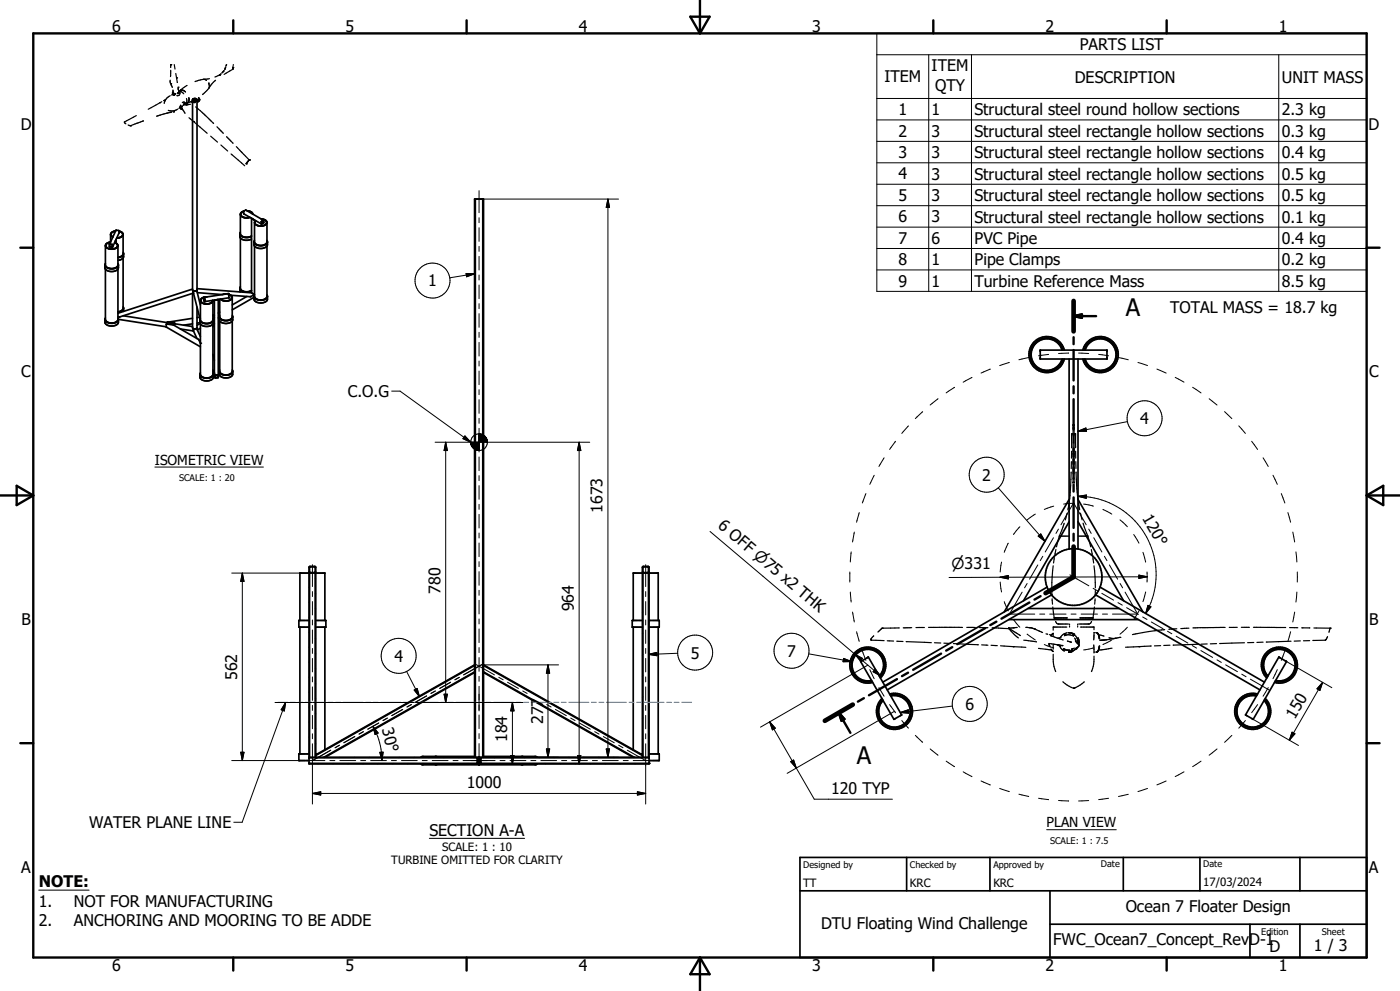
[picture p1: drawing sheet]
<svg xmlns="http://www.w3.org/2000/svg" width="420mm" height="297mm" viewBox="0 0 420 297" stroke-linecap="round" stroke-linejoin="round" font-family="sans-serif">
<g fill="none" stroke="#000" stroke-width=".3">
<path d="M263 10h147v77.3h-147zM263 16.4h147M278.6 16.4v70.9M291.4 16.4v70.9M383.6 16.4v70.9M263 29.5h147M263 35.9h147M142.4 59.7h1.2M143.7 57.1v6.7M143.8 59.7h41.7M182.4 59.7v167.3M182.4 59.7l.5 2.5h-1z"/>
<path d="M263 42.4h147M263 48.8h147M263 55.2h147M142.4 65.6l.2 .4M142.4 78.3l.2 .4M142.4 71.9l.2 .4M143.7 65.3v1.5M143.7 68.3v4M143.7 73.8v1.5M143.7 76.8v4.1M144.8 76.2l.3 .4M144.8 69.8l.3 .4"/>
<path d="M144.8 63.5l.3 .4M263 61.6h147M263 68.1h147M263 74.5h147M139.8 82l2.6 .1-2.4 .9zM142.4 97.3l.2 .4M142.4 91l.2 .4M142.4 84.6l.2 .4M142.4 82.1l-7.5 1.2M143.7 82.4v1.5M143.7 85.4v4.1M143.7 91v1.5"/>
<path d="M143.7 94v4.1M143.7 99.6v1.5M144.8 95.2l.3 .4M144.8 88.9l.3 .4M144.8 82.5l.3 .4M263 80.9h147M117.5 117.2h2.5l21.2 15.3M142.4 116.4l.2 .4M142.4 110l.2 .4M142.4 103.7l.2 .4M143.7 102.6v4.1M143.7 108.2v1.5"/>
<path d="M143.7 111.2v4.1M143.7 116.8v1.5M143.7 119.8v4.1M144.8 114.3l.3 .4M144.8 107.9l.3 .4M144.8 101.6l.3 .4M281.4 119.5l-2.4 1.9M286.4 116.1l-2.6 1.7M291.6 113.1l-2.7 1.5M297.1 110.6l-2.8 1.2M302.8 108.6l-2.9 1M308.6 107.2l-2.9 .6"/>
<path d="M314.5 106.2h.1M314.5 106.2l-2.9 .4M320.5 105.8h.1M320.5 105.8l-2.9 .1M323.6 105.8l3 .1M329.6 106.2l3 .4M335.5 107.2l3 .6M341.4 108.6l2.8 1M347.1 110.6l2.7 1.2M352.6 113.1l2.6 1.4M357.8 116.1l2.5 1.7M362.7 119.5l2.4 1.9"/>
<path d="M46.5 140h32.5M130.5 132.5h46.4M133.7 132.5l.5 2.5h-1zM133.7 132.5v78M139.5 130.7l1.7 1.8-2.3-1zM142.4 135.4l.2 .4M142.4 129.1l.2 .4M142.4 122.7l.2 .4M143.7 125.4v1.5M143.7 128.4v7.1M143.7 137v4M144.8 139.7l.3 .4"/>
<path d="M144.8 133.3l.3 .4M144.8 127l.3 .4M144.8 120.6l.3 .4M173.7 132.5v96.5M173.7 132.5l.5 2.5h-1zM265.2 137.2l-1.5 2.6M268.7 132.3l-1.8 2.4M272.5 127.6l-2 2.3M276.8 123.4l-2.2 2.1M323.4 129.2l2.4-.9 .2 1zM338.2 126.4l-14.8 2.8M367.4 123.4l2.1 2.1"/>
<path d="M371.6 127.6l2 2.3M375.5 132.3l1.8 2.4M378.9 137.2l1.6 2.6M142.4 148.1l.2 .4M142.4 154.5l.2 .4M142.4 141.8l.2 .4M143.7 142.5v1.5M143.7 145.5v4.1M143.7 151.2v1.5M143.7 154.2v4M143.7 159.7v1.5M144.8 158.7l.3 .4"/>
<path d="M144.8 152.4l.3 .4M144.8 146l.3 .4M213 159.3l43.5 36.8M256.3 159.5l-.5 2.9M257.8 153.6l-.8 2.9M259.8 147.9l-1.1 2.9M262.3 142.4l-1.4 2.8M299.5 146.2l14 16M305.9 157.9l-1.9 2.3M310.6 154.1l-2.5 1.7M316.1 151.7l-2.8 1M317.5 158.6l-.7 1.3"/>
<path d="M322 150.9l-3.7 6.4M322.1 150.9h.1M322.1 150.9l-3 .2M322.1 150.9l3.8 6.4M323.4 148.7a23.4 23.4 0 0 1 20.3 35.2M323.4 148.7l2.5-.3v1zM325.1 151.1l2.9 .6M326.6 158.6l.8 1.3M330.9 152.7l2.6 1.4M336 155.8l2.2 2.1M381.9 142.4l1.3 2.8M384.4 147.9l1 2.9"/>
<path d="M386.4 153.6l.8 2.9M387.8 159.5l.6 2.9M69.5 171.8h20.5M72.7 171.8v56.1M72.7 171.8l.5 2.4h-1zM92.7 176l.2 .2M93.7 169.2v6.6M93.7 177.3v1.5M94.4 171.6l-.2 .2M94.6 177.9l.1 .1M94.6 173.4l.1 .1M94.7 171.3l-.1 .1"/>
<path d="M142.4 179.9l.2 .4M142.4 173.5l.2 .4M142.4 167.2l.2 .4M142.4 160.8l.2 .4M143.7 162.7v4.1M143.7 168.3v1.5M143.7 171.3v4.1M143.7 176.9v1.5M143.7 179.9v4.1M144.8 177.8l.3 .4M144.8 171.4l.3 .4M144.8 165.1l.3 .4"/>
<path d="M192.9 177l-.2 .3M193.7 169.2v6.6M193.7 177.3v1.5M194.3 169.8l.4 .2M194.7 173.8l-.2 .3M254.9 171.4v3.1M255.1 177.4l.2 3M255.3 165.4l-.2 3M300 173l2.5-.5v1zM300 173l-15.3 .1M300.1 174.5l.4 2.9M300.5 168.5l-.4 2.9"/>
<path d="M302.5 162.8l-1.2 2.7M306.6 177.5l-3.7 6.4M308.1 174.9l-.7 1.3M311.3 169.3l-2.4 4.3M311.5 160.7l.7-.7 1.3 2.2zM312.8 166.7l-.7 1.3M316 161.2l-2.4 4.2M321 172.3l5.6 3.3M327.9 176.3l1.3 .8M328.1 161.2l2.5 4.2M330.5 177.8l3.6 2.1M331.3 166.7l.8 1.3"/>
<path d="M332.8 169.3l2.5 4.3M336 174.9l.8 1.3M337.5 177.5l3.7 6.4M340.1 160.2l1.6 2.6M341.7 172.4l2.4 .5-2.4 .5zM342.9 165.5l.8 3M343.7 177.4l-.8 2.9M344.1 171.4v3.1M344.1 172.9l-44.1 .1M388.8 165.4l.3 3M389.1 177.4l-.3 3M389.2 171.4v3.1"/>
<path d="M92.7 185l.2 .1M92.7 198.5l.2 .1M92.7 194l.2 .1M92.7 189.5l.2 .1M92.7 180.5l.2 .1M93.7 180.3v4M93.7 185.8v1.5M93.7 188.8v4M93.7 194.3v1.5M93.7 197.3v4.1M94.6 195.8l.1 .2M94.6 191.3l.1 .2"/>
<path d="M94.6 186.8l.1 .2M94.6 182.3l.1 .2M142.4 198.9l.2 .4M142.4 192.6l.2 .4M142.4 186.2l.2 .4M142.9 199.2l5.4 3.1M143.7 185.5v1.5M143.7 188.5v4.1M143.7 194.1v1.5M143.7 197.1v4.1M144.5 199.2l-5.4 3.1M144.8 196.8l.3 .4"/>
<path d="M144.8 190.5l.3 .4M144.8 184.1l.3 .4M145.1 199.3h22.5M164.4 199.3v27.7M164.4 199.3l.5 2.5h-1zM192.9 183.4l-.2 .2M192.9 189.7l-.2 .3M192.9 196.1l-.2 .2M193.7 180.3v4M193.7 185.8v1.5M193.7 188.8v4M193.7 194.3v1.5"/>
<path d="M193.7 197.3v4.1M194.5 196.1l2.5-.6 .1 1zM194.7 180.2l-.2 .3M194.7 186.5l-.2 .3M194.7 192.9l-.2 .3M194.7 199.2l-.2 .3M203.3 195.8l-8.8 .3M242.6 196l12.8 2.3M253.1 197.3l2.3 1h-2.5zM255.8 183.4l.5 3M256.5 196.1l7.7 6.5M256.5 196.1l2.2 1.2-.6 .8z"/>
<path d="M257 189.3l.8 2.9M258.7 195.1l1.1 2.8M260.3 199.3l-32.2 18.6M301.3 180.3l1.2 2.8M303 184.1h7.4M304 185.7l1.9 2.3M308.1 190.1l2.5 1.7M311.9 184.1h1.5M313.3 193.2l2.8 1M314.9 184.1h4.9M319.1 194.8l3 .2M321.3 184.1h1.5"/>
<path d="M324.3 184.1h4.9M328 194.2l-2.9 .6M330.7 184.1h1.5M333.5 191.8l-2.6 1.4M333.7 184.1h7.4M335.4 180.6l1.3 .8M338 182.1l3.5 2.1M338.2 188l-2.2 2.1M341.7 183.1l-1.6 2.6M342.8 184.9l1.3 .8M344.4 181.4l.9 .5-1.6 2zM345.4 186.4l3.5 2"/>
<path d="M350.2 189.2l1.3 .7M352.8 190.7l3.6 2M357.7 193.5l1.3 .7M360.2 195l3.6 2M365.1 197.8l1.3 .7M367.7 199.3l3.5 2M385.4 195.1l-1 2.8M386 198.3l13.5 7.8M387.2 189.3l-.8 2.9M388.4 183.4l-.6 3M82.5 210.5h11.1M85.7 210.5l-13.1 35.9h-2.5"/>
<path d="M85.7 210.5l-.4 2.6-.9-.4zM92.7 216.4l.2 .2M92.7 211.9l.2 .2M92.7 207.4l.2 .2M92.7 203l.2 .1M93.7 202.9v1.5M93.7 205.9v4M93.7 211.4v1.5M93.7 214.4v4M93.7 219.9v1.5M93.8 210.5h30.5M94.6 218.3l.1 .1"/>
<path d="M94.6 213.8l.1 .1M94.6 209.3l.1 .1M94.6 204.8l.1 .2M94.6 200.3l.1 .2M109 219.3l-1.3 .7M111.9 217.7a20.9 20.9 0 0 1 2.7 10.2M111.9 217.7l1.5 2-.9 .4zM112.9 216l-.5 .4M113.6 216.7l-3.3 1.8M116.2 215.2l-1.3 .8M118.3 215l-.4 .4M120.8 212.6l-3.3 1.9"/>
<path d="M122 201.2l3.8 7.6M123.2 210.1l-.4 .4M123.4 211.2l-1.3 .7M124.3 206.8l.8-.4 .7 2.4zM124.7 210.5h32.2M128 208.6l-3.3 1.8M128.7 209.1l-.5 .5M130.6 207.1l-1.3 .7M133.2 208.1h1l-.5 2.4zM133.6 204.3l-.5 .4M135.2 204.5l-3.3 1.8M137.8 203l-1.3 .7"/>
<path d="M139 203.3l-.4 .4M142.4 211.6l.2 .4M142.4 218l.2 .4M142.4 205.3l.2 .4M143.7 202.7v1.5M143.7 205.7v7.4M143.7 214.3v4.1M143.7 219.9v1.5M144.8 215.9l.3 .4M144.8 209.5l.3 .4M144.8 203.2l.3 .4M145.1 201.4l.3 .4"/>
<path d="M149.6 203l1.4 .7M150.5 202.3l.4 .4M152.2 204.5l3.3 1.8M153.7 210.5v18.5M153.7 210.5l.5 2.6h-1zM155.3 207.2l.5 .4M156.8 207.1l1.3 .7M160.8 208.2l.2 .2M164 211.2l1.3 .7M165.7 213.1l.4 .4M166.6 212.6l3.3 1.9M171.2 214.1l.4 .4"/>
<path d="M171.2 215.2l1.3 .8M173.8 216.7l3.3 1.8M176 218.9l.5 .4M178.4 219.3l1.3 .7M181.5 219.9l.4 .4M192.9 202.4l-.2 .3M192.9 208.8l-.2 .2M192.9 215.1l-.2 .3M193.7 202.9v1.5M193.7 205.9v4M193.7 211.4v1.5M193.7 214.4v4"/>
<path d="M193.7 219.9v1.5M194.7 205.6l-.2 .3M194.7 211.9l-.2 .3M194.7 218.3l-.2 .3M230.9 216.3l8 13.9M230.9 216.3l1.7 1.9-.9 .5zM260.9 200.7l1.4 2.7M262.6 200.6l1.6 2-2.3-1.3zM263.7 206.1l1.5 2.6M266.9 211.2l1.8 2.4M268.3 213.2l-32.2 18.6M270.1 213.5l2.4-.8 .1 1z"/>
<path d="M270.5 216l2 2.2M285.7 211.6l-15.6 1.9M372.5 202.1l1.3 .7M373.6 216l-2 2.2M375.1 203.6l5.7 3.3M375.9 215.6l13.6 7.8M377.3 211.2l-1.8 2.4M380.5 206.1l-1.6 2.6M383.2 200.7l-1.3 2.7M387.6 219.4l.9 .5-1.7 2zM396.8 204.5l-10 17.4M396.8 204.5l-.8 2.4-.9-.5z"/>
<path d="M69.5 227.9h20.5M72.2 225.5h1l-.5 2.4zM90.2 227.9h7.3M92.7 225.4l.2 .2M92.7 220.9l.2 .2M92.9 227l-.2 .1M93.7 222.9v18.1M93.7 237.8h100M93.7 237.8l2.5-.5v1zM94.6 222.7l.1 .2M95.5 228.8l-.1 .2M97.6 226.7l-.4 .4"/>
<path d="M99 227.9h1.5M99.2 224.8l-5.4 3.1M100 228.8l-.1 .2M101.8 223.3l-1.3 .8M101.9 227l-.2 .1M102 227.9h4.7M102.5 221.8l-.4 .5M104.5 228.8l-.1 .2M106.3 227l-.1 .1M106.4 220.8l-3.3 1.8M108 220.9l-.5 .4M108.2 227.9h1.5"/>
<path d="M109 228.8l-.2 .2M110.8 227l-.1 .1M111.2 227.9h4.7M113.5 228.8l-.2 .2M113.9 225.5l1-.1-.3 2.5zM115.3 227l-.1 .1M117.4 227.9h1.5M118 228.8l-.2 .2M119.8 227l-.1 .1M120.4 227.9h4.8M122.5 228.8l-.2 .2M124.3 227l-.1 .1"/>
<path d="M126.7 227.9h1.5M127 228.8l-.2 .2M128.8 227l-.1 .1M129.7 227.9h4.7M131.5 228.8l-.2 .2M133.3 227l-.2 .1M135.9 227.9h1.5M135.9 228.8l-.1 .2M137.8 227l-.2 .1M138.9 227.9h9.6M140.4 228.8l-.1 .2M142.3 227l-.2 .1"/>
<path d="M142.4 224.3l.2 .4M142.4 227h1.2M143.7 222.9v6.5M143.8 227.1h.1M143.8 227h8.9M143.8 229h13.1M144.8 222.2l.3 .4M145.5 228.8l.2 .2M148.2 227l.1 .1M150 228.8l.2 .2M150 227.9h1.5M152.7 227l.1 .1"/>
<path d="M153 227.9h4.8M153.2 226.4h1l-.5 2.6zM154.5 228.8l.1 .2M154.7 227h18M157.1 227l.2 .1M159 228.8l.1 .2M159.3 227.9h1.5M161.6 227l.2 .1M162.3 227.9h4.7M163.5 228.8l.1 .2M163.9 224.5h1l-.5 2.5zM166.1 227l.2 .1"/>
<path d="M167.9 228.8l.2 .2M168.5 227.9h1.5M170.6 227l.2 .1M171.5 227.9h4.7M172.4 228.8l.2 .2M173.2 226.4h1l-.5 2.6zM174.7 227h10.8M175.1 227l.2 .1M176.9 228.8l.2 .2M177.7 227.9h1.5M179.6 227l.1 .1M180.7 227.9h4.8"/>
<path d="M181 220.8l3.3 1.8M181.4 228.8l.2 .2M181.9 224.5h1l-.5 2.5zM184.1 227l.1 .1M185.6 223.3l1.3 .8M185.9 228.8l.2 .2M186.4 224.8l.4 .4M187 227.9h1.5M188.2 224.8l5.4 3.1M188.6 227l.1 .1M190 227.9h7.2M190.4 228.8l.2 .2"/>
<path d="M191.2 237.3l2.5 .5-2.5 .5zM191.8 225.8l.5 .4M192.9 221.5l-.2 .2M193 227l.2 .1M193.7 222.9v18.1M194.7 224.6l-.2 .3M237.2 228.3l.9-.5 .8 2.4zM238.9 230.2l5.4 9.3h23.4M274.6 220.4l2.2 2.1M279 224.5l2.4 1.8M283.8 228.1l2.6 1.7M288.9 231.3l2.7 1.5"/>
<path d="M294.3 234.1l2.8 1.2M299.9 236.3l2.9 .9M305.7 238l2.9 .7M311.6 239.2l2.9 .5M314.5 239.7h.1M317.6 239.9l2.9 .2M326.6 239.9l-3 .2M332.6 239.2l-3 .5M338.5 238.1l-3 .6M344.2 236.3l-2.8 .9M349.8 234.1l-2.7 1.1M355.2 231.3l-2.6 1.4"/>
<path d="M360.3 228.1l-2.5 1.7M365.1 224.5l-2.4 1.8M369.5 220.4l-2.1 2.1M128.8 251.3h28.6M314 248.7h20.9M320.5 240.1h.1M11.6 266.8h15.1"/>
<circle cx="129.8" cy="84.1" r="5.3"/>
<circle cx="143.7" cy="132.5" r="2.5"/>
<circle cx="343.4" cy="125.4" r="5.3"/>
<circle cx="296" cy="142.3" r="5.2"/>
<circle cx="119.6" cy="196.6" r="5.2"/>
<circle cx="208.5" cy="195.6" r="5.2"/>
<circle cx="237.4" cy="195" r="5.3"/>
<circle cx="290.9" cy="211" r="5.2"/>
</g>
<g fill="none" stroke="#000" stroke-width=".51">
<path d="M57.9 29.7a.5 .5 0 0 1 .7-.2 .5 .5 0 0 1 .3 .6 .53 .53 0 0 1-.6 .2 .53 .53 0 0 1-.4-.6zM59.1 29.9v57.5M59.1 29.9a.8 .8 0 0 0-1.3 0v57.1M59.1 29.9a.8 .8 0 0 1-1.3 .1M142.6 59.7v167.3M144.8 59.7v167.3M31.5 79.4v.8a2.43 2.43 0 0 0 3.9 .4l.1-1.2M31.6 73.6v5.8a2.16 2.16 0 0 0 3.8 0v-5.8M31.6 79a1.2 1.2 0 0 0 1.4 1.5 1.79 1.79 0 0 0 2.5-1.4l-.1-.1M32.8 73.2l.9 .1 .1 .7M32.8 73.2l.2 .8M32.9 73.8v-.6l.7 .1v.7"/>
<path d="M32.9 73.8v.1M32.9 73.9h.1M33 73.9l.8 .1M33.1 72.6a.97 .97 0 0 0-1.1 .4 .97 .97 0 0 0 .1 1.2 2.25 2.25 0 0 0 3.2-.5l-.2-.6-.7-.4M33.1 72.5a1.32 1.32 0 0 0-1.4 1.4 2.31 2.31 0 0 0 3.7-.3l-.3-.5-.7-.4M33.2 70.3l.6 .8M33.2 70.3v2.2M34.1 69.4a.83 .83 0 0 0-.8 .7 .83 .83 0 0 0 .6 .9M34.1 69.3l-.7 .4-.2 .6M34.6 72.2v.1M34.7 72.2h-.1M34.7 69.3l-.6 .1"/>
<path d="M34.7 69.2l-.6 .1M34.8 71.8v1M34.8 71.8l-.1 .4M35.7 69.2v.6l-1.9 4.2M35.7 69.2l-.9-.2-2 4.2M35.7 69.3l.3 .1M35.7 69.2l.3 .1M36 69.4a.93 .93 0 0 1 .8 1.1 .93 .93 0 0 1-1.1 .7l-.6 .1a1.56 1.56 0 0 0 1.8-1M36 69.3l.7 .4 .2 .6M36.9 70.3v5.7a1.49 1.49 0 0 1-1.5 1.1M36.9 75.6a1.15 1.15 0 0 1-1.2 1.6h-.3M36.9 77.3v15.1a1.49 1.49 0 0 1-1.5 1"/>
<path d="M37.1 76v.9a1.54 1.54 0 0 1-1.7 1.1M72 70.2a2.49 2.49 0 0 0 3.5 .6M72.1 69.6l-.1 1.2a2.31 2.31 0 0 0 3.5 .9M72.1 71.3v15.1a2.24 2.24 0 0 0 3.4 .6M72.1 64.3l.3 .5 .7 .4M73.1 64.1h.1M73.1 63.4v.7M73.1 64.1l5.3 3M73.1 63.3a.89 .89 0 0 0-.9 .9 .89 .89 0 0 0 .9 .9l1 .2 .9-.1M73.2 63.2l-.1 .2M73.2 63.2l.6-.2 5.3 3M73.2 63.2l-.7 .4-.4 .5v5.9a2.24 2.24 0 0 0 3.4 .7"/>
<path d="M74.1 63.2a1.75 1.75 0 0 1 1.7 1M74.2 63.2l1 .3 .5 .6M74.9 65.1l-1.5 .1M75.5 65.5l.6 .3M75.5 65.4v22.4M75.5 65.5l.5 .3M76 65.8h.1M76.2 72.6a2.47 2.47 0 0 0 4 0M76.4 73.7v15.1a2.15 2.15 0 0 0 3.7 0v-15.1M76.4 72l-.2 1.3a2.3 2.3 0 0 0 4 0l-.1-1.3M76.4 66.7a1.89 1.89 0 0 0 2.5 1M76.6 66.1l-.2 .6"/>
<path d="M76.7 66.1a.96 .96 0 0 0 0 1.2 .96 .96 0 0 0 1 .4 1.91 1.91 0 0 0 2.4-.9M78.3 65.6a1.62 1.62 0 0 1 1.8 1v5.9a2.15 2.15 0 0 1-3.7 0v-5.8M78.5 65.7a1.05 1.05 0 0 1 1.2 .3 1.05 1.05 0 0 1 0 1.3l-.7 .3M79 66.9v-.9l-.6 .4 .1 .8M79 66.9l-.5 .3M79 66.1l-.5 .3v.7l.5-.3M79 66.1v.7M31.5 95.7v.8a2.34 2.34 0 0 0 4 0v-.8l14.4 2.2M31.6 80.7v15a2.16 2.16 0 0 0 3.8 0v-15M31.6 95.3l-.1 .4M35.4 95.3a1.2 1.2 0 0 1-1.4 1.6 2.07 2.07 0 0 1-2.5-1.2M36.9 92a1.26 1.26 0 0 1-1.5 1.6"/>
<path d="M37 94.6l20.8 3.3M37.1 92.4v.9M50.1 96.6v.1M50.2 96.6l2.1 .3M50.2 96.6h-.1M50.3 96.7h.1M50.3 96.6v.1M50.4 96.6h-.1M52.2 96.9h.1M52.3 96.9l.1 .1M52.3 96.9l.3 .1M52.6 97v.1"/>
<path d="M54.1 98.6l3.9 .6M57.8 87.9v10.3l.2 .3M57.8 86.6l-22.4 7.3M57.8 97.1l-2.7 .4M57.8 95.4l-7.5 1.2M57.8 87h.1M57.8 87.9l-21.9 7.1-.5-.1M57.8 87v.9M57.8 87.9h.1M57.8 87v.1M58 98.5v.7M58 98.6v.6"/>
<path d="M58 98.5v.1M58 99.2l1.1 2.2M58.1 87.3v.7l1.9 7.6M58.1 87.2h.1M59 87.1l-.9 .1M59 98.4l1.1 2.5M59 87.1h.1M59 87.1l1.1 4.3M59 98.4l-1 .1M59 98.4v.1M59.1 92l-.1 6.4M59.1 86.5l16.4 1.3"/>
<path d="M59.2 87.7l7.4 .6 1.4-.2M59.9 95.1l-.8 .1M60 96.7l-.9 .2M60 95.8a2.37 2.37 0 0 0 3.6 .7l.4-.5M60 95.9v.8M60 97l-.9 .5M60 95.6v.2M60.1 98.4l-.9 .5M60.1 90.1v5.8a2.16 2.16 0 0 0 3.8 0v-5.8M60.1 97.1v15.1a2.16 2.16 0 0 0 3.8 0v-15.1M60.1 95.4l-.1 .2M61.1 89.2l.1 .7"/>
<path d="M61.1 89.2a.92 .92 0 0 0-.9 .9 .92 .92 0 0 0 1.1 .9l.6 .1M61.2 89.1l7.2-1.1 .3 .6-.1 .7-7.2 1.1v-.9M61.2 89.9l.2 .5M61.2 89.2v.7M61.2 89.2h.1M61.2 89.1l-.1 .1M61.2 89.9l.2 .4M61.2 89.2l.2 .5M61.2 89.1a1.01 1.01 0 0 0-1.1 1.1 1.01 1.01 0 0 0 1.2 .9 1.8 1.8 0 0 0 2.6-1.1M61.8 89.1h-.5M62.2 89l-1 .1M63.8 90a1.43 1.43 0 0 1-1.6 1.1"/>
<path d="M64.1 94.6h-.2M64.1 94.4l-.2 .1M64.2 94.4l-.3 .1M64.2 94.4v.1M64.2 94.5h.1M64.3 94.5l-.4 .2M64.3 89.9v22.1l.3 .5M64.3 95.1l-.4 .3 .1 1.3a2.39 2.39 0 0 1-3.6 .7l-.4-.7M64.3 97l-.4 1M64.5 89.9h.2M64.7 89.9l.8-.1v22.5M65.4 89.8h-.1"/>
<path d="M65.8 95.1l-.3 .2M65.8 95v.8a2.34 2.34 0 0 0 4 0v-.8M65.9 93.6l-.4 .2M65.9 96.2v15.1a2.17 2.17 0 0 0 3.8 0v-15.1M65.9 94.5l-.1 .6M67.6 88.1l-.5 .1M68.6 88.5v.1M69.7 89.2l-.4-.7-.8-.3a.96 .96 0 0 1 1.1 1 .96 .96 0 0 1-1.2 .9 2.47 2.47 0 0 1-2.2-.5M69.7 89.2a2.33 2.33 0 0 1-3.6 .5M69.7 89.2v5.8a2.16 2.16 0 0 1-3.8 0v-5.3M69.7 94.5a1.2 1.2 0 0 1-1.4 1.6 2.15 2.15 0 0 1-2.5-1M72 86.5a2.49 2.49 0 0 0 3.5 .7"/>
<path d="M72.1 85.9l-.1 1.6M74 88.9l-4.3 2.5M75.5 87.8l.5 .3 .1 .3-1 .5-5.9-.4M76.1 88.4h.1M76.2 89.1l-6.5 3.8M76.2 89a2.47 2.47 0 0 0 4 0M76.4 88.3l-.3 .1M76.4 88.4l-.2 1.2a2.41 2.41 0 0 0 3.9 .4v-1.6M60.1 102.9l-.5-1.2-7.4-4.2-2.3-.3v.8l10.2 5.9M60.1 111.7a1.18 1.18 0 0 0 1.4 1.6 2.2 2.2 0 0 0 2.5-1M63.9 110.8l.4 1.1M63.9 106.2l.4 1.8"/>
<path d="M63.9 111.7l.1 1.3a2.39 2.39 0 0 1-3.6 .7l-.4-.5v-1M64 112.1l.5 1.1M64.3 111.9h.1M64.3 111.7v.2M64.6 112.5v.8M64.6 112.6l.8-.2v.7l-.8 .1zM65.4 112.4l-.8 .1M65.4 112.4h.1M65.5 112.3v.1M65.5 112.3h-.1M65.5 112.4l-.1 .8-.8 .1M65.8 111.3v.8a2.47 2.47 0 0 0 3.9 .4l.1-1.2"/>
<path d="M65.9 110.8a1.2 1.2 0 0 0 1.4 1.6 1.77 1.77 0 0 0 2.5-1.3l-.1-.3M312.1 104.9h20v2.7h-20zM318.6 104.9a4.7 4.7 0 0 0-7.3-2.5 4.7 4.7 0 0 0 0 7.7 4.7 4.7 0 0 0 7.3-2.5M318.9 104.9a5 5 0 0 0-7.7-2.7 5 5 0 0 0 0 8.2 5 5 0 0 0 7.7-2.8M319.3 104.9a5.4 5.4 0 0 0-8.3-3.1 5.4 5.4 0 0 0 0 8.9 5.4 5.4 0 0 0 8.3-3.1M320.7 107.6v56.9M323.4 107.6v56.9M324.8 104.9a5.4 5.4 0 0 1 8.3-3.1 5.4 5.4 0 0 1 0 8.9 5.4 5.4 0 0 1-8.3-3.1M325.2 104.9a5 5 0 0 1 7.7-2.7 5 5 0 0 1 0 8.1 5 5 0 0 1-7.7-2.7M325.5 104.9a4.7 4.7 0 0 1 7.3-2.5 4.7 4.7 0 0 1 0 7.7 4.7 4.7 0 0 1-7.3-2.5M320.7 156.4l-13.7 23.7M320.7 149.7l-19.4 33.7"/>
<path d="M323.4 156.4l13.7 23.7M323.4 149.7l19.5 33.7M92.7 171.8v57.2h102v-57.2M92.9 171.8v55.2M92.9 170l1.6-.1v1.6l-1.5 .1zM93 171.8l-.3-.4v-1.4l.3-.2h1.4l.3 .2v1.4l-.3 .4M94.6 171.8v55.2M94.7 171.8v55.2M192.7 171.8v55.2M192.9 171.8v55.2M192.9 171.7l-.2-.3v-1.3l.3-.3h1.4l.3 .2v1.4l-.2 .3M192.9 171.7l.1 .1"/>
<path d="M192.9 169.9l1.6 .1v1.6h-1.6zM194.5 171.7l-.1 .1M194.5 171.8v55.2M314.1 176l-49.3 28.4M315.5 178.3l-49.3 28.5M328.7 178.3l49.3 28.5M330 176l49.3 28.4M90 186v-14.2h7.5v14.2M90 188v38M92.7 186h-3v2h3M94.7 186h3.1v2h-3.1M97.5 188v36.7"/>
<path d="M142.4 199.3l-47.7 26.9M142.4 199.4l-47.7 27M145.1 199.4l47.6 27M145.1 199.3l47.6 26.9M190 186v-14.2h7.5v14.2M190 188v36.7M192.7 186h-3v2h3M194.7 186h3.1v2h-3.1M197.5 188v38M258.2 198.3l10 17.3 2.3-1.3M258.2 198.2v.1M260.5 197l-2.3 1.2"/>
<path d="M260.5 196.9l10 17.4M260.5 196.9v.1M302.6 185.7h38.9M308.4 182.4h27.4M383.7 197l-10 17.3M383.7 197h.1M383.7 197l2.3 1.3-10.1 17.3-2.2-1.3M142.4 201.6l-44.9 25.4M142.4 201.4l-45.2 25.6M145.1 201.6l44.8 25.4M145.1 201.4l45.1 25.6M263.8 202.6a4.7 4.7 0 0 0-1.5-7.5 4.7 4.7 0 0 0-6.7 3.8 4.7 4.7 0 0 0 5.8 5"/>
<path d="M263.9 202.9a5 5 0 0 0-1.4-8.1 5 5 0 0 0-7.1 4 5 5 0 0 0 6.2 5.4M264.1 203.2a5.4 5.4 0 0 0-1.4-8.8 5.4 5.4 0 0 0-7.7 4.4 5.4 5.4 0 0 0 6.8 5.7M266.9 208a5.4 5.4 0 0 1 6.8 5.7 5.4 5.4 0 0 1-7.7 4.4 5.4 5.4 0 0 1-1.4-8.8M267.1 208.4a5 5 0 0 1 6.2 5.3 5 5 0 0 1-7.1 4 5 5 0 0 1-1.4-8M267.2 208.6a4.7 4.7 0 0 1 5.9 5 4.7 4.7 0 0 1-6.7 3.9 4.7 4.7 0 0 1-1.5-7.6M270.5 214.3h.1M373.7 214.3h.1M376.9 208.6a4.7 4.7 0 0 0-5.8 5 4.7 4.7 0 0 0 6.6 3.9 4.7 4.7 0 0 0 1.5-7.6M377.1 208.4a5 5 0 0 0-6.2 5.3 5 5 0 0 0 7 4 5 5 0 0 0 1.5-8M377.3 208a5.4 5.4 0 0 0-6.9 5.7 5.4 5.4 0 0 0 7.7 4.4 5.4 5.4 0 0 0 1.5-8.8M380 203.2a5.4 5.4 0 0 1 1.5-8.8 5.4 5.4 0 0 1 7.7 4.4 5.4 5.4 0 0 1-6.9 5.7M380.2 202.9a5 5 0 0 1 1.5-8.1 5 5 0 0 1 7.1 4.1 5 5 0 0 1-6.3 5.3"/>
<path d="M380.4 202.6a4.7 4.7 0 0 1 1.5-7.6 4.7 4.7 0 0 1 6.6 3.9 4.7 4.7 0 0 1-5.8 5M92.7 228.8h102M92.7 227.1h102M92.7 227h102M92.7 226h-3v1.9h3M94.7 226h.5M97.8 226.8v.2M126.3 229l.6 .2h33.6l.6-.2M126.6 229h4.3M126.6 227h4.3M130.6 226.7l.7 .3M131.3 229l-.7 .2"/>
<path d="M142.4 227v-167.3h2.7v167.3M142.4 226.7h-15.5l-.6 .3M143.2 227.2v1.6M143.2 227.1v.1M143.3 227.1h-.1M143.4 227.1l-.1 1.7M143.7 227v2.2M143.8 227v.1M143.8 228.8v.2M144.1 227.1h.1M144.1 227.1v.1M144.1 227.2v1.6"/>
<path d="M144.2 227.1h.1M144.2 227.1v.1M144.2 227.2v1.6M145.1 226.7h15.4l.6 .3M156.2 229l.6 .2M156.5 227h4.3M156.5 229h4.3M156.8 226.7l-.6 .3M189.7 226.8v.2M192.2 226h.5M194.7 226h3.1v1.9h-3.1M240 257h170v30h-170z"/>
<path d="M272 257v10M297 257v10M337 257v10M360 257v10M390 257v10M240 267h170M315 277h95M315 267v20M375 277v10M390 277v10"/>
<circle cx="322.1" cy="172.9" r="8.5"/>
</g>
<g fill="#000">
<circle cx="51.2" cy="19.4" r=".18"/>
<circle cx="39.1" cy="37.7" r=".18"/>
<circle cx="51.2" cy="25.1" r=".18"/>
<circle cx="51.8" cy="27.9" r=".18"/>
<circle cx="52.5" cy="28.1" r=".18"/>
<circle cx="53" cy="23.3" r=".18"/>
<circle cx="53.4" cy="27.9" r=".18"/>
<circle cx="53.4" cy="26.1" r=".18"/>
<circle cx="53.9" cy="27.5" r=".18"/>
<circle cx="54.4" cy="32.5" r=".18"/>
<circle cx="55" cy="31.5" r=".18"/>
<circle cx="55.4" cy="31.2" r=".18"/>
<circle cx="55.8" cy="31.3" r=".18"/>
<circle cx="55.8" cy="31.2" r=".18"/>
<circle cx="55.8" cy="31.1" r=".18"/>
<circle cx="58.1" cy="36.4" r=".18"/>
<circle cx="58.3" cy="30.8" r=".18"/>
<circle cx="58.4" cy="30.5" r=".18"/>
<circle cx="59.1" cy="30.4" r=".18"/>
<circle cx="62.6" cy="24.9" r=".18"/>
<circle cx="69.8" cy="20.2" r=".18"/>
<circle cx="73.8" cy="49" r=".18"/>
<circle cx="73.9" cy="49.1" r=".18"/>
<circle cx="74.8" cy="47.9" r=".18"/>
<circle cx="57.9" cy="87.1" r=".25"/>
<circle cx="59" cy="98.4" r=".25"/>
<circle cx="61.4" cy="90.3" r=".25"/>
<circle cx="68.4" cy="88" r=".25"/>
<circle cx="68.6" cy="89.3" r=".25"/>
<circle cx="60.1" cy="102.9" r=".25"/>
<circle cx="322.2" cy="130.1" r=".18"/>
<circle cx="194.5" cy="171.8" r=".25"/>
<circle cx="264.6" cy="188.3" r=".18"/>
<circle cx="302.6" cy="188.3" r=".18"/>
<circle cx="303.9" cy="193.8" r=".18"/>
<circle cx="310.3" cy="188.5" r=".18"/>
<circle cx="315.2" cy="190.5" r=".18"/>
<circle cx="318.5" cy="193.5" r=".18"/>
<circle cx="319.2" cy="194.6" r=".18"/>
<circle cx="319.2" cy="194.7" r=".18"/>
<circle cx="319.5" cy="190.2" r=".18"/>
<circle cx="320.5" cy="195.4" r=".18"/>
<circle cx="320.5" cy="189.6" r=".18"/>
<circle cx="321.7" cy="194.9" r=".18"/>
<circle cx="321.7" cy="194.8" r=".18"/>
<circle cx="322.1" cy="190.4" r=".18"/>
<circle cx="322.1" cy="190.1" r=".18"/>
<circle cx="322.6" cy="192.1" r=".18"/>
<circle cx="323.1" cy="192.6" r=".18"/>
<circle cx="323.4" cy="192.9" r=".18"/>
<circle cx="335.9" cy="191" r=".18"/>
<circle cx="341.7" cy="193.8" r=".18"/>
<circle cx="399" cy="188.3" r=".18"/>
<circle cx="322.1" cy="206.3" r=".18"/>
<circle cx="92.7" cy="228.8" r=".25"/>
<circle cx="194.7" cy="228.8" r=".25"/>
</g>
<g fill="none" stroke="#000" stroke-width=".36">
<path d="M51.2 19.4v.8M52.3 19.4l.2 1.3M67.9 19.4l-.1 .3M68 19.4l-.1 .3M69.9 19.9v.5M70 19.4v.2M37.3 36.6l.5 .5M37.3 36.6h.1M40.9 34.6l-3.6 2M43 36.2l-3.9 1.5-.7-.2M48 30.8h.1M48 30.8l-3.5 1.9"/>
<path d="M48.5 30.5l-.5 .3M49.6 29.9l-.5 .3M49.7 29.9l-.4 1.1M50.5 33.1l.9 .2 .9-.1M51.1 24l.1 1.2M51.1 28.7l-1.4 1.2M51.2 21.1v1.9M51.3 25.3l.1 .2M51.4 25.5h.1M51.4 25.5l.3 .7M51.5 33.6l-4.5 1.2M51.7 27.8l.1 .1"/>
<path d="M51.7 27.9l.1 .1M51.7 27.8v.1M51.8 27.9l.2 .2M51.8 28.2v.1M51.8 28.3l.6 .3M51.8 28.2l-.3 .3M51.8 28.4h.1M51.9 27.8h.1M51.9 27v.1a.65 .65 0 0 0 .6 1h.1M51.9 27.9h-.1M51.9 27.8v.1M51.9 27.9h.1"/>
<path d="M51.9 27.5l-.2 .3M52 28.1l.3 .1M52 28.1l.5 .1M52.1 33.6h.1M52.3 33.1l-.2 .5M52.5 28.1h.1M52.7 22l.5 2.7M53.3 32.7l-1 .5M53.4 27.9h.1M53.4 26.1l.2 1.1M53.5 27.9h.1M53.6 27.2l.1 .3"/>
<path d="M53.6 27.2l.1 .1M53.7 27.5l-.5 .4M53.7 27.3l.1 .4M53.8 27.4l-.1 .1M53.8 27.3l.5 .1 .8 .7M53.8 27.4v.1M53.8 27.7l-.4 .3M53.8 27.7l-.5 .4M53.8 28.4l-.7 .3M53.8 27.3h.1M53.8 28.4h.1M53.9 27.3a1.16 1.16 0 0 1 1.7 .3"/>
<path d="M53.9 27.5v.2M53.9 27.8v.4M54 32.3l-.4 .2M54.2 32.5l.1 .1M54.2 31.5l-.3 .7 .2 .2M54.3 32.5v.1M54.3 32.3v.3M54.3 32.6l.4 .1M54.3 32.6h.1M54.3 32.2v.3M54.4 32.5h-.1M54.4 32.1l-.1 .1"/>
<path d="M54.5 32l-.1 .1M54.5 31.9l-.2 .4M54.6 31.9h.1M54.6 32a.7 .7 0 0 0 .3 1l.6 1M54.6 31.8v.1M54.6 31.8h.1M54.7 31.8l-.1 .1M54.7 30.8l.5-.2 .4 .2M55.3 31.2h.1M55.3 31.3l-.3 .2M55.4 31.2l.2 .1M55.4 31.2l-.1 .1"/>
<path d="M55.4 31.2l.1 .1M55.5 31.2h.1M55.5 31.3l.3 .1M55.6 31.3h.1M55.6 31.2h.2M55.6 31.2h.1M55.7 30.9l.1 .1M55.8 31.4h.1M55.8 31l-.7 .3M55.8 31.2h.1M55.8 31.1l-.6 .1M55.8 31.1h.1"/>
<path d="M55.9 31.1l-.1 .3M55.9 29.5l.2 .9-.2 .7M56.1 25.6l-2.1 1.6M56.6 29.3a1.23 1.23 0 0 1-.6 1.7M56.7 35.3l5.5 4.7M57.1 31.2l-1.3 .2M57.3 30.5l1 .3M57.4 30.4l1.1 .3M57.6 30.4h-.1M57.7 30.3l.7 .2M58.3 30.6h.1M58.4 30.6h.1"/>
<path d="M58.5 30.5l-.2 .1M58.5 30.5v.1M58.5 29.8l-2.4 1.1M58.7 32l5.4 5M59.3 30.4h.1M59.4 30.3l-.1 .1M59.6 29.4v-.1l.1 .1 .2 .5M59.6 29.6l-.1 .5-.4 .3M59.8 29.8v.1M59.8 29.8h-.1M59.8 29.8h.1M59.9 29.8l-.2 .6-.4 .2"/>
<path d="M59.9 29.9l-.2 .4M61.2 23.7l-2.7 .8M61.2 23.7l.7 .4M61.9 24.1h.1M62.6 24.9l.2 1M62.7 26.4l-1.9 1.9M62.7 26.4h.1M62.8 26.1v.1M62.8 26v.1M62.8 23.6l-1.6 .1M64.7 24.1l-2 2.3M65.1 38l1.9 2"/>
<path d="M65.8 22.5h.1M66 22.5h.1M66 22.4l-1.5 .7M66 22.5v.1M66.3 22.1l-.4 .4M66.3 22.1l-.3 .4M67.2 21.2l-.6 .6M67.3 21.2l-.6 .6M67.7 20.1l-.3 .7M67.7 20.1l-.2 .8M69.9 20.4v.1M69.9 20.7l-2.7 1.6"/>
<path d="M69.9 20.7h.1M70 20.5v.2M63.2 40.8l2.1 1.8M66.3 43.5l2 1.8M68 41l1.9 2M69.3 46.2l4.1 3.5M70.9 43.9l3.9 4-.2 .2M74.6 48.1l-.8 .9M74.6 48.1l-.7 1M321.4 138.4v2M321.5 135.2l-.1 2.1M321.6 130.1l-.1 4.1"/>
<path d="M321.7 130.1h.2M321.9 128.1v2.5M321.9 132.8v2.5M321.9 135.7v1.2M321.9 137.6v1.6M321.9 140v2M322 127.3l-.1 .4M322.1 127.3l.1 .4M322.2 128.1v2.5M322.2 132.8v2.5M322.2 135.7v1.2M322.2 137.6v1.6"/>
<path d="M322.2 140v2M322.3 130.1h.1M322.6 130.1l.1 4.1M322.7 135.2v2.1M322.7 138.4l.1 2M319.3 156.8l-1.5 3.9M320.1 153.8l-.5 2M320.7 150.8l-.4 2M321.3 141.5l-.4 8.2M321.8 144.7v.1M321.9 144.6v.1M321.9 143.2v1.3"/>
<path d="M322.2 143.2v1.3M322.2 144.6l.1 .2M322.8 141.5l.6 8.2M323.5 150.8l.4 2M324.1 153.8l.5 2M324.9 156.8l1.5 3.9M315.5 177l.1 1.6M315.6 179.5l.1 1.6M315.9 169.6l-.4 6.6M316.3 167.1l-.2 1.6M316.8 164.7l-.3 1.6M317.8 160.7h2.8"/>
<path d="M317.8 160.7l-.9 3.2M323.5 160.7h2.9M326.4 160.7l.8 3.2M327.4 164.7l.3 1.6M327.8 167.1l.3 1.6M328.2 169.6l.4 6.6M328.5 179.5l-.1 1.6M328.6 177l-.1 1.6M261.3 191.7v.1M261.3 191.8l.1 .1M261.4 191.9h.1M261.5 191.9l3.7 .1"/>
<path d="M262.1 190.6l-.8 1.1M266.2 192.1h1.9M269 192.2l1.9 .1M269.7 188.2h.1M269.7 188.2l-5.1 .1-1.2 1.1M271.8 192.3l7.6 .3M273.5 188.1l-2.5 .1M277.3 188.1h-2.5M278.6 188h10.1M280.3 192.6l1.9 .1M283.2 192.8h1.8M286 192.9l7.5 .3"/>
<path d="M290 188l2.6 .1M293.8 188.1h2.6M294.5 193.3l1.9 .1M297.3 193.4l1.9 .1M297.6 188.1l5.1 .3M300.2 193.6l3.7 .2M302.6 188.3l1.7 1.9 1.2 1M302.6 188.3l3.5 2.2M303.9 193.8l3.8 .2M305.2 188.1l-2.6 .2M307.1 191.9l3.8 .5M307.7 188a7 7 0 0 1 4 1.1l1.1 .5"/>
<path d="M308.8 188.1h.1M311.6 194.3l3.8 .5M313.8 190l.5 .1M314.7 192.8l.2 1M314.8 190.2l.5 .1M315.2 190.5l.2-.2-.1 .2M315.3 194.6l.6 .7M315.3 194.6h.1M315.3 190.6l2.6 .9M315.3 194.6l.6 .6M315.7 190h.1M315.8 181.9l.5 3.3"/>
<path d="M315.9 189.8l-.2 .2M315.9 196.1l.2 2.9 .6 2.3M315.9 189.8v1M315.9 193v1.6M316.3 185.2h3.8M316.3 185.2l.1 .5M316.7 186.3l.4 .6M317 193.2l1.2 .6M317 193.2l1.5 .3M317 193.2l-2.3-.3 .2 .9M317.1 186.9h.1M317.3 187h.1"/>
<path d="M317.3 187h3.2M317.8 191.4l1.2 .4M317.9 193.6l.4 .7 1 .9M318.3 191l-1 .3M318.9 194.7l.1 .1M319 194.8h.1M319 194.7l.1 .1M319.1 194.5h.1M319.1 194.5l-.1 .1M319.1 194.5l.1 .1M319.2 194.7v.1M319.2 194.7l-.1 .1"/>
<path d="M319.2 194.6v.1M319.2 194.6h.1M319.2 194.5l1.7 .3M319.3 190.1l.3 .2M319.5 190l-.2 .1M319.5 190h.1M319.5 190l-.1 .1M319.5 190.1h.1M319.5 190.2l.1 .1M319.6 190.3h.1M319.6 190.1h-.1M320 187.9h-4.1v1"/>
<path d="M320.2 189.6l-1.3 .6-.8 .9M320.2 192.1l1.2 .4M320.6 189.6l1.5 .5M320.7 189.6l1.6 .4M320.9 187v.3M320.9 187.6v.3M321.5 190.5l-1-.3-1.2 .4M321.6 194.7h.1M321.5 195l.1 .1M321.5 195.3l-.6 .1M321.6 194.7l.1 .3M321.6 195.1h.1"/>
<path d="M321.7 194.9v.1M321.7 195l-.1 .1M321.7 194.8h.1M321.8 194.4l-.4 .2M321.8 194.4l-.3 .1M321.9 195.2l-1.3 .2M321.9 190.5l.1 .1M321.9 190.3v.2M321.9 190.3h.2M321.9 190.3h.1M322 190.6h.1M322.1 190.4v.1"/>
<path d="M322.1 190.3v.1M322.3 194.2l-.5 .2M322.4 191.2l.4 1.1M322.6 190.5l.6 .9 .2 .8M322.6 192.1l.3 .4M323 194.1l-.8 .8-.9 .4M323 194.1l-.6 .7M323 192.6h.1M323.1 192.6h-.1M323.2 191.3l.2 .8M323.2 192.7h-.1M323.2 192.7h.1"/>
<path d="M323.2 192.7v.1M323.3 187v.3M323.3 187.6v.3M323.4 192.2v.7l.3 .5-.2 .4M323.4 191.1l.3 .9 .1 .8M323.5 193.8l-.7 .9M323.5 193.8l-.3 .2M323.7 193.1v.2M324 185.2h3.9M324.1 187.9h4.1v.8M326.8 187h-3.2M326.8 187h.1"/>
<path d="M327.5 186.3l-.5 .6M327.9 185.2l-.2 .5M328.1 193.3l.1 2.4M328.2 195.4h.2M328.2 189.6h.2M328.2 189.5l-.1 2.3M328.2 196.7l-.1 2.3-.7 2.3M328.3 181.9l-.4 3.3M328.7 195.4h.4M328.7 189.6h.4M329 189.6a1.77 1.77 0 0 1 .9 1.9M329.1 195.4h-.1"/>
<path d="M329.1 189.7l.4 .6 .3 1.2M329.2 195.4h-.1M329.6 190.3l1.6 .4M329.8 193.6l-.6 1.7M329.9 193.6a2.23 2.23 0 0 1-.8 1.8M330.4 191.9h-.4M330.4 191.9h-.5M331.1 191.8l-.7 .1M332 191.7l-.9 .1M332.7 191.1l1.3 .3M333.6 194.3l-4 .5M334 191.4h.3"/>
<path d="M334.8 191.3l-3.7 .5M335.9 191l-1.9 .4M345.4 193.6l-7.8 .4M348.2 193.5l-1.9 .1M349.4 188.7l-4.8 .6-4.9 .9M351 193.4l-1.9 .1M353 188.4l-2.4 .2M356.7 188.3l-2.5 .1M359.4 193.1l-7.5 .2M362.2 193l-1.9 .1M364.9 192.9l-1.8 .1M367.5 188l-9.6 .2"/>
<path d="M371.2 188h-2.4M372.4 188h2.4M373.3 192.6l-7.4 .3M376 188l9.7 .1M376.1 192.6h-1.8M378.9 192.5h-1.8M386.9 188.1h.1M386.9 188.1h2.4M387.3 192.2l-7.4 .2M390.1 192.1l-1.9 .1M390.5 188.2h2.5M392.9 192l-1.9 .1"/>
<path d="M394.2 188.2l4.8 .1-.3 1.2M397.6 191.9l-3.8 .1M397.6 191.9h.1M398.2 190.8l-.6 1.1M318.8 204.3l1.3 1 1.9 1M325.3 204.3l-1.3 1-1.9 1"/>
</g>
<g fill="none" stroke="#000" stroke-width=".71">
<path d="M10 10h400v277h-400zM70 6.1v3.9M140 6.1v3.9M207.1 5h5.8l-2.9 5zM210 0v10M280 6.1v3.9M350 6.1v3.9M6.1 74.2h3.9M410 74.2h3.9M322.1 90.2v9.1M322.1 94.7h6.7M322.1 94.7l2.5-.5v1.1z"/>
<path d="M322.1 101.1v2.1M322.1 104.9v9.1M322.1 115.8v2.1M322.1 119.6v9.2M322.1 130.5v2.1M322.1 134.4v9.1M0 148.5h10M5 145.6l5 2.9-5 2.9zM322.1 145.2v2.1M322.1 149.1v9.1M322.1 160v2.1M410 148.5h10"/>
<path d="M410 148.5l5-2.9v5.8zM312.2 178.7l-1.9 1M322.1 163.8v9.1l-8.4 4.9M282.3 195.9l-8.4 4.8M285.7 194l-1.9 1M295.6 188.2l-8.4 4.9M298.9 186.3l-1.8 1.1M308.8 180.6l-8.4 4.8M251.6 213.6l3.5 6M251.6 213.6l1.7 1.9-.9 .5zM255.8 211.2l-8.4 4.8M259.2 209.3l-1.8 1"/>
<path d="M269.1 203.5l-8.4 4.9M272.4 201.6l-1.8 1M6.1 222.7h3.9M410 222.7h3.9M70 287v3.9M140 287v3.9M210 287v10M210 287l2.9 5h-5.8zM280 287v3.9M350 287v3.9"/>
</g>
<path d="M322.1 90.2v9.1M322.1 163.8v9.1l-8.4 4.9M255.8 211.2l-8.4 4.8" fill="none" stroke="#000" stroke-width="1.4"/>
<path d="M322.1 94.7l2.5-.5v1.1zM251.6 213.6l1.7 1.9-.9 .5z" fill="#000" stroke="#000" stroke-width=".71"/>
<g fill="none" stroke="#0080ff" stroke-width=".3">
<path d="M83.4 210.5h3M87.1 210.5h1.5M89.4 210.5h1.5M91.6 210.5h6.1M98.4 210.5h1.5M100.7 210.5h1.5M102.9 210.5h6M109.7 210.5h1.5M112 210.5h1.5M114.2 210.5h6M121 210.5h1.5M123.2 210.5h1.5"/>
<path d="M125.5 210.5h6M132.3 210.5h1.5M134.5 210.5h1.5M136.8 210.5h6M143.6 210.5h1.5M145.8 210.5h1.5M148.1 210.5h6M154.8 210.5h1.5M157.1 210.5h1.5M159.4 210.5h6M166.1 210.5h1.5M168.4 210.5h1.5"/>
<path d="M170.6 210.5h6.1M177.4 210.5h1.5M179.7 210.5h1.5M181.9 210.5h6M188.7 210.5h1.5M191 210.5h1.5M193.2 210.5h6M200 210.5h1.5M202.2 210.5h1.5M204.5 210.5h3"/>
</g>
<g fill="#000" stroke="#000" stroke-width=".3">
<path d="M182.4 59.7l.5 2.5h-1zM139.8 82l2.6 .1-2.4 .9zM133.7 132.5l.5 2.5h-1zM139.5 130.7l1.7 1.8-2.3-1zM141.2 132.5l.1 .7zM141.2 132.5l.2 1.1zM141.2 132.5l.4 1.4zM141.2 132.5l.6 1.7zM141.2 132.5l.9 1.9zM141.2 132.5l1.2 2.1zM141.2 132.5l1.5 2.3-.3-.2zM141.2 132.5l1.8 2.4-.3-.1z"/>
<path d="M141.2 132.5l2.2 2.5-.4-.1zM141.2 132.5l2.5 2.5h-.3zM143.7 130l2.5 2.5h-2.5zM143.7 130v5zM141.2 132.5h2.5v2.5zM141.2 132.5h2.5zM146.1 131.8l.1 .7zM146 131.5l.2 1zM145.8 131.2l.4 1.3zM145.6 130.9l.6 1.6zM145.3 130.6l.9 1.9zM145.1 130.4l1.1 2.1z"/>
<path d="M144.8 130.3l.3 .1 1.1 2.1zM144.4 130.1l.4 .2 1.4 2.2zM144.1 130.1h.3l1.8 2.4zM143.7 130l.4 .1 2.1 2.4zM173.7 132.5l.5 2.5h-1zM323.4 129.2l2.4-.9 .2 1zM323.4 148.7l2.5-.3v1zM72.7 171.8l.5 2.4h-1zM300 173l2.5-.5v1zM311.5 160.7l.7-.7 1.3 2.2zM341.7 172.4l2.4 .5-2.4 .5zM194.5 196.1l2.5-.6 .1 1z"/>
<path d="M253.1 197.3l2.3 1h-2.5zM256.5 196.1l2.2 1.2-.6 .8zM344.4 181.4l.9 .5-1.6 2zM85.7 210.5l-.4 2.6-.9-.4zM111.9 217.7l1.5 2-.9 .4zM124.3 206.8l.8-.4 .7 2.4zM133.2 208.1h1l-.5 2.4zM153.7 210.5l.5 2.6h-1zM164.4 199.3l.5 2.5h-1zM230.9 216.3l1.7 1.9-.9 .5zM262.6 200.6l1.6 2-2.3-1.3zM270.1 213.5l2.4-.8 .1 1z"/>
<path d="M387.6 219.4l.9 .5-1.7 2zM396.8 204.5l-.8 2.4-.9-.5zM72.2 225.5h1l-.5 2.4zM93.7 237.8l2.5-.5v1zM113.9 225.5l1-.1-.3 2.5zM153.2 226.4h1l-.5 2.6zM163.9 224.5h1l-.5 2.5zM173.2 226.4h1l-.5 2.6zM181.9 224.5h1l-.5 2.5zM191.2 237.3l2.5 .5-2.5 .5zM237.2 228.3l.9-.5 .8 2.4z"/>
</g>
<g font-size="7.2">
<text x="337.7" y="94.8">A</text>
<text x="257.1" y="229.1">A</text>
</g>
<g font-size="4.8">
<text x="33.7" y="9.6">6</text>
<text x="103.7" y="9.6">5</text>
<text x="173.7" y="9.6">4</text>
<text x="243.7" y="9.6">3</text>
<text x="313.6" y="9.6">2</text>
<text x="383.6" y="9.6">1</text>
<text x="323.9" y="15">PARTS LIST</text>
<text x="279.5" y="21.4">ITEM</text>
<text x="265.3" y="24.7">ITEM</text>
<text x="280.5" y="27.1">QTY</text>
<text x="322.4" y="24.8">DESCRIPTION</text>
<text x="384.6" y="24.8">UNIT MASS</text>
<text x="269.5" y="34.5">1</text>
<text x="279.5" y="34.5">1</text>
<text x="292.3" y="34.6">Structural steel round hollow sections</text>
<text x="384.5" y="34.6">2.3 kg</text>
<text x="6.2" y="38.9">D</text>
<text x="269.5" y="41">2</text>
<text x="279.5" y="41">3</text>
<text x="292.3" y="41">Structural steel rectangle hollow sections</text>
<text x="384.5" y="41">0.3 kg</text>
<text x="410.5" y="38.9">D</text>
<text x="269.5" y="47.4">3</text>
<text x="279.5" y="47.4">3</text>
<text x="292.3" y="47.4">Structural steel rectangle hollow sections</text>
<text x="384.5" y="47.4">0.4 kg</text>
<text x="269.5" y="53.8">4</text>
<text x="279.5" y="53.8">3</text>
<text x="292.3" y="53.8">Structural steel rectangle hollow sections</text>
<text x="384.5" y="53.8">0.5 kg</text>
<text x="269.5" y="60.2">5</text>
<text x="279.5" y="60.2">3</text>
<text x="292.3" y="60.3">Structural steel rectangle hollow sections</text>
<text x="384.5" y="60.3">0.5 kg</text>
<text x="269.5" y="66.6">6</text>
<text x="279.5" y="66.6">3</text>
<text x="292.3" y="66.7">Structural steel rectangle hollow sections</text>
<text x="384.5" y="66.7">0.1 kg</text>
<text x="269.5" y="73">7</text>
<text x="279.5" y="73.1">6</text>
<text x="292.3" y="73.1">PVC Pipe</text>
<text x="384.5" y="73.1">0.4 kg</text>
<text x="269.5" y="79.5">8</text>
<text x="279.5" y="79.5">1</text>
<text x="292.3" y="79.5">Pipe Clamps</text>
<text x="384.5" y="79.5">0.2 kg</text>
<text x="128.4" y="85.9">1</text>
<text x="269.5" y="85.9">9</text>
<text x="279.5" y="85.9">1</text>
<text x="292.3" y="86">Turbine Reference Mass</text>
<text x="384.5" y="85.9">8.5 kg</text>
<text x="351" y="93.8">TOTAL MASS = 18.7 kg</text>
<text x="6.4" y="113.1">C</text>
<text x="410.7" y="113.1">C</text>
<text x="104.4" y="119">C.O.G</text>
<text x="342.1" y="127.1">4</text>
<text x="294.7" y="144.1">2</text>
<text x="180.8" y="153.7" transform="rotate(-90 180.8 153.7)">1673</text>
<text x="342.5" y="155.2" transform="rotate(60 342.5 155.2)">120°</text>
<text x="215.1" y="157.9" transform="rotate(40 215.1 157.9)">6 OFF n75 x2 THK</text>
<text x="132.1" y="177.9" transform="rotate(-90 132.1 177.9)">780</text>
<text x="172.2" y="183.2" transform="rotate(-90 172.2 183.2)">964</text>
<text x="6.4" y="187.4">B</text>
<text x="410.7" y="187.4">B</text>
<text x="207.2" y="197.4">5</text>
<text x="236.1" y="196.8">7</text>
<text x="71.1" y="203.8" transform="rotate(-90 71.1 203.8)">562</text>
<text x="118.3" y="198.3">4</text>
<text x="289.6" y="212.7">6</text>
<text x="388.4" y="215.8" transform="rotate(-60 388.4 215.8)">150</text>
<text x="114.5" y="218.6" transform="rotate(75 114.5 218.6)">30°</text>
<text x="162.9" y="217" transform="rotate(-90 162.9 217)">277</text>
<text x="152.1" y="222.4" transform="rotate(-90 152.1 222.4)">184</text>
<text x="140" y="236.2">1000</text>
<text x="249.3" y="237.9">120 TYP</text>
<text x="26.7" y="248.2">WATER PLANE LINE</text>
<text x="128.8" y="250.5">SECTION A-A</text>
<text x="6.4" y="261.6">A</text>
<text x="410.6" y="261.6">A</text>
<text x="11.6" y="266">NOTE:</text>
<text x="11.6" y="271.7">1.</text>
<text x="22.1" y="271.7">NOT FOR MANUFACTURING</text>
<text x="337.7" y="273.3">Ocean 7 Floater Design</text>
<text x="11.6" y="277.5">2.</text>
<text x="22.1" y="277.5">ANCHORING AND MOORING TO BE ADDE</text>
<text x="246.3" y="278.3">DTU Floating Wind Challenge</text>
<text x="316" y="283.3">FWC_Ocean7_Concept_RevD-1</text>
<text x="380.8" y="285.2">D</text>
<text x="394.2" y="284.9">1 / 3</text>
<text x="33.7" y="290.9">6</text>
<text x="103.7" y="290.9">5</text>
<text x="173.7" y="290.9">4</text>
<text x="243.7" y="290.9">3</text>
<text x="313.6" y="290.9">2</text>
<text x="383.6" y="290.9">1</text>
</g>
<text font-size="4.6" x="285.5" y="170.6">n331</text>
<g font-size="4.1">
<text x="46.4" y="139.3">ISOMETRIC VIEW</text>
<text x="314" y="248">PLAN VIEW</text>
</g>
<g font-size="3.4">
<text x="132.6" y="255">SCALE: 1 : 10</text>
<text x="117.4" y="259.1">TURBINE OMITTED FOR CLARITY</text>
<text x="241" y="266">TT</text>
<text x="273" y="265.9">KRC</text>
<text x="298" y="265.9">KRC</text>
<text x="361" y="265.4">17/03/2024</text>
</g>
<g font-size="2.7">
<text x="53.7" y="144.3">SCALE: 1 : 20</text>
<text x="315" y="252.9">SCALE: 1 : 7.5</text>
<text x="241" y="260.1">Designed by</text>
<text x="273" y="260.1">Checked by</text>
<text x="298" y="260.1">Approved by</text>
<text x="330.3" y="260">Date</text>
<text x="361" y="260">Date</text>
<text x="378.3" y="280.1">Edition</text>
<text x="396.5" y="280.1">Sheet</text>
</g>
</svg>
